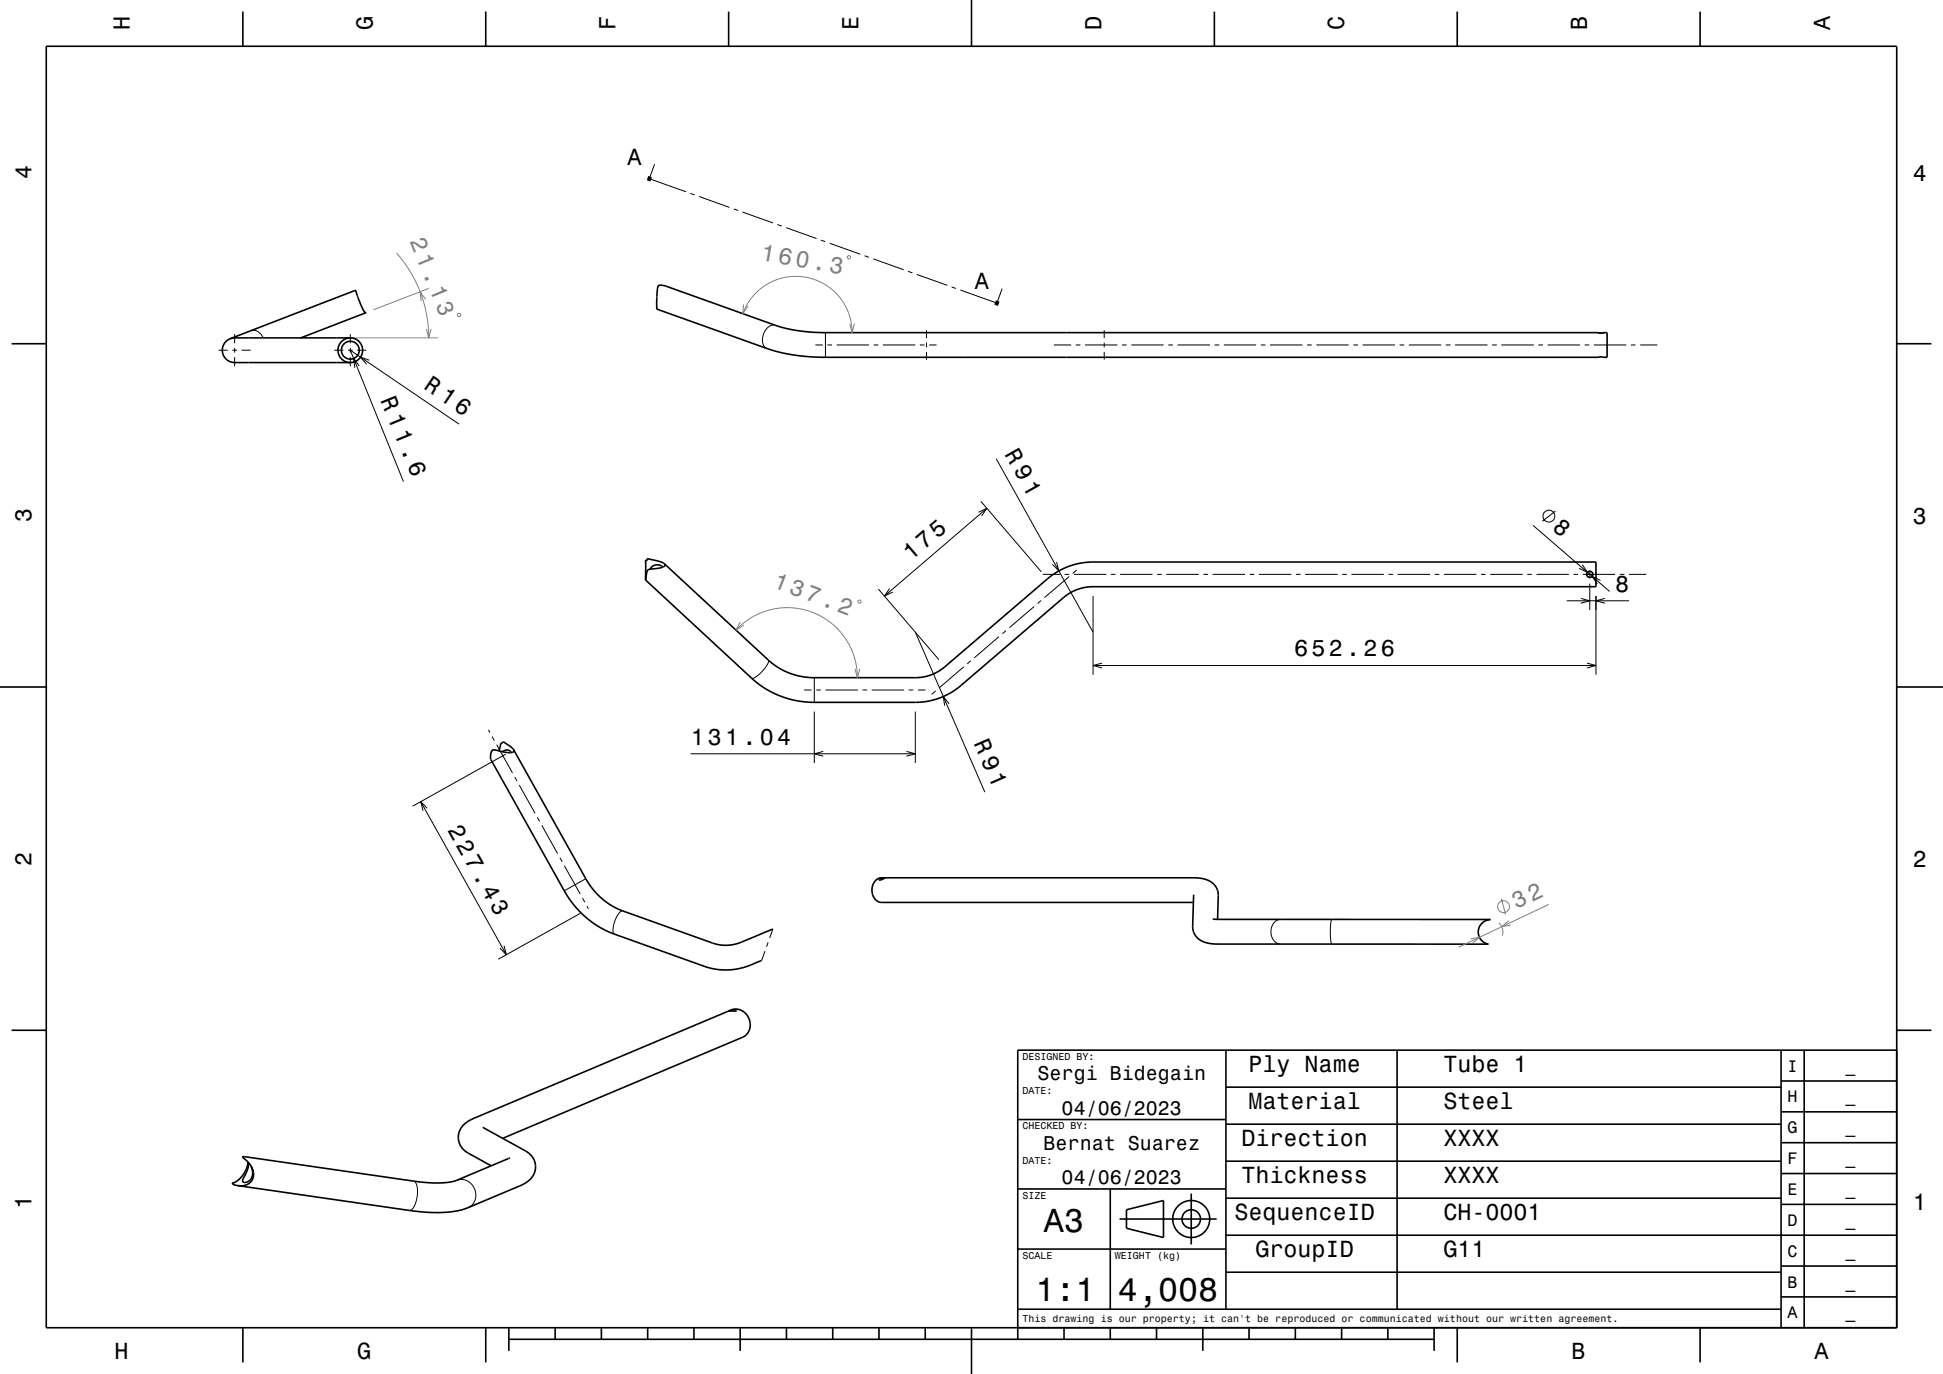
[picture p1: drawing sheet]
<svg xmlns="http://www.w3.org/2000/svg" width="420mm" height="297mm" viewBox="0 0 420 297" stroke-linecap="round" stroke-linejoin="round" font-family="sans-serif">
<g fill="none" stroke="#808080" stroke-width=".22">
<path d="M85.7 54.7l1.6 2 1.4 2.1 1.2 2.2 1 2.3 .8 2.3 .5 2.5 .4 2.4 .1 2.5M183.2 55.4l.5-.1 .1 .5-.5 .1zM74.7 73h20M92 64.7l-1.2-1.6 .2 2M92.2 71.1l.5 1.9 .5-1.9M92.7 62.3l-12 4.7M99 67.8l.5 .1v.5l-.5-.1zM160.6 67.8a12.2 12.2 0 0 1 13.5-7.9 12.2 12.2 0 0 1 10.1 12M160.7 65.8l-.1 2 1.1-1.6M183.7 70l.5 1.9 .5-1.9M159.1 136.2l1.6-1.5 1.7-1.2 2-1 2.1-.7 2.2-.4h2.5l2.2 .3 2.2 .6 2.2 1.1 1.9 1.3 1.6 1.5 1.4 1.8 1.2 2 .8 2 .5 2.2 .1 2.3M160 134.4l-.9 1.8 1.7-1.1"/>
<path d="M185.5 129.8h.5l.1 .5h-.5zM184.8 144.6l.5 1.9 .6-1.9M324 199.5a2.67 2.67 0 0 1 .7 2.8M324.6 194.3l.8 3.4M326.1 199l-1.5 1.3 2-.3M334.8 195.5l-19.5 9.2M317.8 203l2-.4-1.5 1.3M319.8 202.6a2.66 2.66 0 0 0 1.4 1.3"/>
<circle cx="325" cy="196" r="1.28"/>
</g>
<g fill="none" stroke="#000" stroke-width=".22">
<path d="M140.8 38.8l7.5 2.7M141.5 35.5l-1 2.7M149.2 41.8l1 .3M151.1 42.5l6.6 2.3M158.6 45.2l1 .3M160.5 45.8l6.6 2.4M168 48.5l1 .4M169.9 49.2l6.6 2.4M177.5 51.9l.9 .3M179.3 52.6l6.6 2.3M186.9 55.3l.9 .3M188.8 56l6.6 2.3"/>
<path d="M196.3 58.6l.9 .4M198.2 59.3l6.6 2.4M47.3 75.7h1.9M50.2 75.7h1M50.7 72.2v2M50.7 75.2v1M50.7 77.2v2M52.2 75.7h2M54.3 71.5a2.29 2.29 0 0 1 2.6 1.5M72.3 75.7h1.9M75.2 75.7h1M75.7 72.2v2"/>
<path d="M75.7 75.2v1M75.7 77.2v2M77.2 75.7h2M77.6 79.1l-1.2-1.6 .3 2M79.8 77.9l-1.9-.7 1.3 1.5M167.6 70.3a2.66 2.66 0 0 0-2.8 2.7l.1 1.2a1.56 1.56 0 0 0 .9 1.1M176.2 74.6h1.7M178.4 71.9v5.3M178.9 74.6h1M180.9 74.6h7M188.9 74.6h1M190.9 74.6h7"/>
<path d="M198.9 74.6h1M200.3 71.4v1.7M200.3 74.1v1M200.3 76.1v1.7M200.9 74.6h1.6M205.7 62l.9 .4M207.6 62.7l7.5 2.7M216.6 62.4l-.9 2.7M227.8 74.6h3.7M232.5 74.6h1M234.5 74.6h7M238.7 71.4v1.7"/>
<path d="M238.7 74.1v1M238.7 76.1v1.7M242.5 74.6h1M244.5 74.6h7M252.5 74.6h1M254.5 74.6h7M262.5 74.6h1M264.5 74.6h7M272.5 74.6h1M274.5 74.6h7M282.5 74.6h1M284.5 74.6h7"/>
<path d="M292.5 74.6h1M294.5 74.6h7M302.5 74.6h1M304.5 74.6h7M312.5 74.6h1M314.5 74.6h7M322.5 74.6h1M324.5 74.6h7M332.5 74.6h1M334.5 74.6h7M342.5 74.6h1M344.5 74.6h7"/>
<path d="M346.1 71.9v.1M346.1 77.1v.1M352.5 74.6h1M354.5 74.6h3.8M99.2 91.7l-23.5-16 11.5 28.4M215.3 99.1l21 37.6M211.5 110.7l1.8-.8-1.1 1.6M212 108.4l13.1 15.2M213.3 109.9l-22.1 19M331.4 113.6l16.5 14.3M336.2 110.5l-2.8 2.2M189.9 127.3l13.1 15.3"/>
<path d="M192.3 127.2l-1.1 1.7 1.8-.9M197.9 136.7l15 34.5M215.9 137.6l-5.3 4.6M217.4 136.3l-.7 .7M223.5 131.1l-5.3 4.6M225 129.8l-.7 .7M225.4 124.2h3.7M228.4 121.5l.5 1.9-1.4-1.4M230.1 124.2h1M231.1 124.6l-5.3 4.6M232.1 124.2h7M232.8 123.2l-.9 .8"/>
<path d="M236.3 128.8v17.1M240.1 124.2h1M242.1 124.2h7M250.1 124.2h1M252.1 124.2h7M260.1 124.2h1M262.1 124.2h7M270.1 124.2h1M272.1 124.2h7M280.1 124.2h1M282.1 124.2h7M290.1 124.2h1"/>
<path d="M292.1 124.2h7M300.1 124.2h1M302.1 124.2h7M310.1 124.2h1M312.1 124.2h7M320.1 124.2h1M322.1 124.2h7M330.1 124.2h1M332.1 124.2h7M338.7 129.9h13.5M340.1 124.2h1M341.7 129.3l2 .6-2 .5"/>
<path d="M342 122.1l1.1 1.6-1.8-.9M342.1 124.2h7M343.7 123.3v1.7M343.7 126.2v5.7M345 128.8v17.1M346 125.5l-1.8-.9 1.1 1.6M346.9 129.3l-1.9 .6 1.9 .5M350.1 124.2h1M352.1 124.2h3.8M105.6 157.8l.3 .5M106.4 159.2l.5 .9M166.1 142.7a4 4 0 0 1-1.8 2.9l-1.2 .9-.6 .1"/>
<path d="M173.8 149.2h1.6M176 146.5v5.3M176 153.8v11.1M176.4 149.2h1M178.4 149.2h7M186.4 149.2h1M188.4 149.2h7M196.4 149.2h1M197.9 153.8v11.1M198.4 149.2h1.6M202.3 149.3l-.9 .8M205.2 152.1l-1.3-1.5 .3 1.9"/>
<path d="M208.3 144.1l-5.3 4.6M209.9 142.8l-.8 .7M236.3 143.9h108.7M238.2 143.3l-1.9 .6 1.9 .5M343.1 143.3l1.9 .6-1.9 .5M90.9 173.3l18.5 33.1M92.3 174.7l-1.4-1.4 .5 1.9M107.4 161l3.4 6.1M109.3 163l-20.1 11.3M111.3 167.9l.5 .9M112.2 169.7l3.5 6.1M116.1 176.7l.5 .8"/>
<path d="M117.1 178.4l3.4 6.1M149.3 162.9h48.6M178 162.4l-2 .5 2 .6M195.9 162.4l2 .5-2 .6M121 185.4l.5 .9M122 187.1l3.4 6.2M125.5 197.4l-17.8 9.9M125.9 194.1l.5 .9M126.6 190l-4.6 2.5M126.6 189.9v.1M126.9 195.9l.3 .5M134.6 196.9a3 3 0 0 0-1.8 2.5 2.35 2.35 0 0 0 0 2.5"/>
<path d="M276.8 198.7a2.79 2.79 0 0 0-1.5 4.6 1.91 1.91 0 0 0 1.5 .8M287.9 198.7l-.2 .6-.1 1.9 .1 2.1 .2 .8M109 204.4l.4 2-1.3-1.5M165.4 205.6l-.8 2M166 203.7l-.3 .9M167.1 200.8l-.7 2M53.6 251.2l.2 .4M54.4 252.3l.2 .5M54.6 253.1l.2 .3M89.4 255.3a2 2 0 0 1 .9 2.2 5.1 5.1 0 0 1-1.5 4.1h-.3M98.7 255.1a3.2 3.2 0 0 1 3.9 1.9 3.2 3.2 0 0 1-1.4 4"/>
<circle cx="334.8" cy="111.6" r="1.28"/>
</g>
<g fill="none" stroke="#000" stroke-width=".35">
<path d="M10 10h400v277h-400zM52.5 2.5v7.5M105 2.5v7.5M157.5 2.5v7.5M210 0v10M262.5 2.5v7.5M315 2.5v7.5M367.5 2.5v7.5M2.5 74.3h7.5M65 73l14.1-5.5-.1 .1a15.4 15.4 0 0 1-2.1-4.8l-27.1 10.4M75.7 73h-25a2.67 2.67 0 0 0-2.6 2.7 2.67 2.67 0 0 0 2.6 2.7h25M142 66.6v.2"/>
<path d="M345.4 71.9h1.3M345.4 71.9h-168.8l-4.4-.5-3.6-.7-25.3-9a.79 .79 0 0 0-.9 0 .79 .79 0 0 0-.3 .8l-.1 4.3 23.8 8.5a37.5 37.5 0 0 0 12.6 1.9h169v-5.3h-.7M410 74.3h7.5M139.6 125.4h.1M143.1 122.6l-3 .6-.3 .6-.2 1.6M143.2 122.6a1.67 1.67 0 0 0-2.7 .4M143.6 121.9l.1 .4-.6 .3M143.6 121.9l-.8-.5-1.8-.4a.94 .94 0 0 0-1.4 .2l-.1 .2 .1 4M143.6 121.9l22.7 20.9 1.7 1.4 1.9 1 2.6 .9 2.7 .4h22.7a9.8 9.8 0 0 0 6.4-2.4l22.7-19.4 1.4-1 1.8-.9 1.9-.7 1.7-.4 2.2-.2h109v5.3h-108.7a9.8 9.8 0 0 0-6.4 2.4l-22.6 19.3-1.8 1.3-2 .9-2.4 .8-2.7 .3h-23.2l-2.7-.3-3.1-.8-2.7-1.2-2.7-1.7-24.4-22.4M0 148.5h10M410 148.5h10M108.6 162.5a1.07 1.07 0 0 1 1.8 .2"/>
<path d="M111 162.1l.1 .2a1.45 1.45 0 0 1-1.8 .3l-2.6-.5a1.74 1.74 0 0 0-.6 2.1l16.4 29.2 2.4 3.2 2.9 2.6 2 1.4 2.6 1.2 21.4 7.5 2.6 .4 2.6-.2 2.4-.6 3.2-1.3M111 162.1l-2.1-1.8-.7 .5-.4 1.5M111 162.1l15.6 27.8a15.2 15.2 0 0 0 8 7l19.4 6.9a8.7 8.7 0 0 0 6.3-.2l6.8-2.8M190.1 190l.5-.2h.7l-.9 .4h-.3zM258 195.1h-67.4a2.78 2.78 0 0 1-1.6-4.5 1.94 1.94 0 0 1 1.6-.9h67.3a5.4 5.4 0 0 1 4.9 2l.4 .8 .1 .8-.1 5.4M258 193.4l-.2 6.8a3.8 3.8 0 0 0 4 3.8l59.9 .1a2.67 2.67 0 0 1-2-1.7M262.1 198.6l60 .2M322.1 198.8h.1a2.67 2.67 0 0 0-2.5 3.6M322.1 198.8h-.1M157.6 218.5a1.24 1.24 0 0 1 1.6 0zM319.7 202.4h.1M2.5 222.7h7.5"/>
<path d="M265 235h120M265 227v56M302 227v56M385 233.7h25M385 227v60M390 227v60M410 222.7h7.5M410 227h-190v62.5M50.2 255.7l.4 .4M50.6 256.1l.8 .2M53.6 251.1a5.3 5.3 0 0 1-3.3 4.6h-.1M53.8 251.4h.1"/>
<path d="M53.8 251.4l-.2 1.2-1.2 2.7a1.29 1.29 0 0 0 2-.8l.2-.8-.1-1M54.2 251.9l.3 .8M54.5 252.7l.2 .4M54.7 253.1l.1 .3M54.8 253.4v.1M54.8 253.5a2.59 2.59 0 0 1-3.4 2.8M104.3 243.7l9.3 5.1a3.9 3.9 0 0 1 2.2 3.5 3.9 3.9 0 0 1-2.4 3.5l-12.2 5.2a21.5 21.5 0 0 1-10.5 .9l-39.3-5.6M108.7 246.1l51.8-21.9a3.2 3.2 0 0 0 1.4-4 3.2 3.2 0 0 0-3.9-1.9l-55.5 23.4a4.4 4.4 0 0 0-3.4 4.8 4 4 0 0 0 2.2 2.8l4.9 2.7M110.2 250.3l-11.5 4.8-1.2 .4a25.2 25.2 0 0 1-8.1-.2l-36.6-5.3-.3 .1a6.5 6.5 0 0 1 2.2 3M220 257h45M220 242h45M240 257v26"/>
<path d="M257.5 258v11M265 259h120M265 251h120M265 243h120M385 253.7h25M385 247h25M385 240.3h25M220 270h45M242 263.5h21M243.5 261.5l8-2v8l-8-2zM265 275h120M265 267h145"/>
<path d="M385 273.7h25M385 260.3h25M52.5 287v7.5M105 287v7.5M110 289.5h200M110 287v5M120 287v2.5M130 287v2.5M140 287v2.5M150 287v2.5M160 287v5M170 287v2.5"/>
<path d="M180 287v2.5M190 287v2.5M200 287v2.5M210 287v10M220 283h165M230 287v2.5M240 287v2.5M250 287v2.5M260 287v5M270 287v2.5M280 287v2.5M290 287v2.5"/>
<path d="M300 287v2.5M310 287v5M315 287v7.5M367.5 287v7.5M385 280.3h25"/>
<circle cx="75.7" cy="75.7" r="2.67"/>
<circle cx="75.7" cy="75.7" r="1.93"/>
<circle cx="343.7" cy="124.2" r=".67"/>
<circle cx="257.5" cy="263.5" r="2"/>
<circle cx="257.5" cy="263.5" r="4"/>
</g>
<path d="M140 38.5l.8 .3M215.1 65.4l.8 .3" fill="none" stroke="#000" stroke-width="1" stroke-linecap="butt"/>
<g fill="#000">
<path d="M140.4 38.1l.3 .1-.3 .4z" fill-rule="evenodd"/>
<path d="M215.5 65l.3 .1-.3 .4z" fill-rule="evenodd"/>
</g>
<g font-size="7.2">
<text x="225.7" y="266.3">A3</text>
<text x="223.8" y="281.3">1:1</text>
<text x="241.7" y="281.3">4,008</text>
</g>
<text font-size="5.1" fill="#808080" x="164.3" y="56.2" transform="rotate(10 164.3 56.2)">160.3</text>
<g font-size="5.1">
<text x="91.4" y="84" transform="rotate(34 91.4 84)">R 16</text>
<text x="82.2" y="86.4" transform="rotate(68 82.2 86.4)">R 11.6</text>
<text x="210.4" y="160.5" transform="rotate(67 210.4 160.5)">R 91</text>
</g>
<g font-size="5">
<text x="28.1" y="6.5" transform="rotate(-90 28.1 6.5)">H</text>
<text x="80.6" y="6.5" transform="rotate(-90 80.6 6.5)">G</text>
<text x="133.1" y="6.5" transform="rotate(-90 133.1 6.5)">F</text>
<text x="185.6" y="6.5" transform="rotate(-90 185.6 6.5)">E</text>
<text x="238.1" y="6.5" transform="rotate(-90 238.1 6.5)">D</text>
<text x="290.6" y="6.5" transform="rotate(-90 290.6 6.5)">C</text>
<text x="343.1" y="6.5" transform="rotate(-90 343.1 6.5)">B</text>
<text x="395.6" y="6.5" transform="rotate(-90 395.6 6.5)">A</text>
<text x="135.6" y="35.7">A</text>
<text x="6.8" y="38.7" transform="rotate(-90 6.8 38.7)">4</text>
<text x="413.5" y="39">4</text>
<text x="210.7" y="62.5">A</text>
<text x="217.1" y="98.2" transform="rotate(61 217.1 98.2)">R 91</text>
<text x="6.8" y="112.9" transform="rotate(-90 6.8 112.9)">3</text>
<text x="413.5" y="113.2">3</text>
<text x="335.4" y="114.4" transform="rotate(41 335.4 114.4)">8</text>
<text x="197" y="121.3" transform="rotate(-41 197 121.3)">175</text>
<text x="349.1" y="127.9">8</text>
<text x="279.8" y="141.9">652.26</text>
<text x="149.3" y="160.9">131.04</text>
<text x="96.6" y="179.4" transform="rotate(61 96.6 179.4)">227.43</text>
<text x="6.8" y="187.1" transform="rotate(-90 6.8 187.1)">2</text>
<text x="413.5" y="187.4">2</text>
<text x="269.9" y="231.8">Ply Name</text>
<text x="312" y="231.8">Tube 1</text>
<text x="269.9" y="239.8">Material</text>
<text x="312" y="239.8">Steel</text>
<text x="268.3" y="247.8">Direction</text>
<text x="312" y="247.8">XXXX</text>
<text x="268.3" y="255.8">Thickness</text>
<text x="312" y="255.8">XXXX</text>
<text x="6.8" y="261.3" transform="rotate(-90 6.8 261.3)">1</text>
<text x="266.8" y="263.8">SequenceID</text>
<text x="312" y="263.8">CH-0001</text>
<text x="413.5" y="261.6">1</text>
<text x="271.4" y="271.8">GroupID</text>
<text x="312" y="271.8">G11</text>
<text x="24.7" y="293.8">H</text>
<text x="77.2" y="293.8">G</text>
<text x="339.7" y="293.8">B</text>
<text x="392.2" y="293.8">A</text>
</g>
<g font-size="5" fill="#808080">
<text x="88.5" y="52.2" transform="rotate(68 88.5 52.2)">21.13</text>
<text x="166.9" y="126.8" transform="rotate(21 166.9 126.8)">137.2</text>
<text x="327.8" y="196.6" transform="rotate(-26 327.8 196.6)">32</text>
</g>
<g font-size="4.3">
<text x="224.3" y="233.5">Sergi Bidegain</text>
<text x="229.5" y="241">04/06/2023</text>
<text x="225.6" y="248.5">Bernat Suarez</text>
<text x="229.5" y="256">04/06/2023</text>
</g>
<g font-size="3.6">
<text x="386.4" y="231.6">I</text>
<text x="398.9" y="231.6">_</text>
<text x="386.4" y="238.3">H</text>
<text x="398.9" y="238.3">_</text>
<text x="386.4" y="245">G</text>
<text x="398.9" y="245">_</text>
<text x="386.4" y="251.6">F</text>
<text x="398.9" y="251.6">_</text>
<text x="386.4" y="258.3">E</text>
<text x="398.9" y="258.3">_</text>
<text x="386.4" y="265">D</text>
<text x="398.9" y="265">_</text>
<text x="386.4" y="271.6">C</text>
<text x="398.9" y="271.6">_</text>
<text x="386.4" y="278.3">B</text>
<text x="398.9" y="278.3">_</text>
<text x="386.4" y="285">A</text>
<text x="398.9" y="285">_</text>
</g>
<g font-size="2.2">
<text x="221" y="229.1">DESIGNED BY:</text>
<text x="221" y="236.6">DATE:</text>
<text x="221" y="244.1">CHECKED BY:</text>
<text x="221" y="251.6">DATE:</text>
<text x="221" y="259.1">SIZE</text>
<text x="221" y="272.1">SCALE</text>
<text x="241" y="272.1">WEIGHT (kg)</text>
<text x="221" y="285.8">This drawing is our property; it can't be reproduced or communicated without our written agreement.</text>
</g>
</svg>
